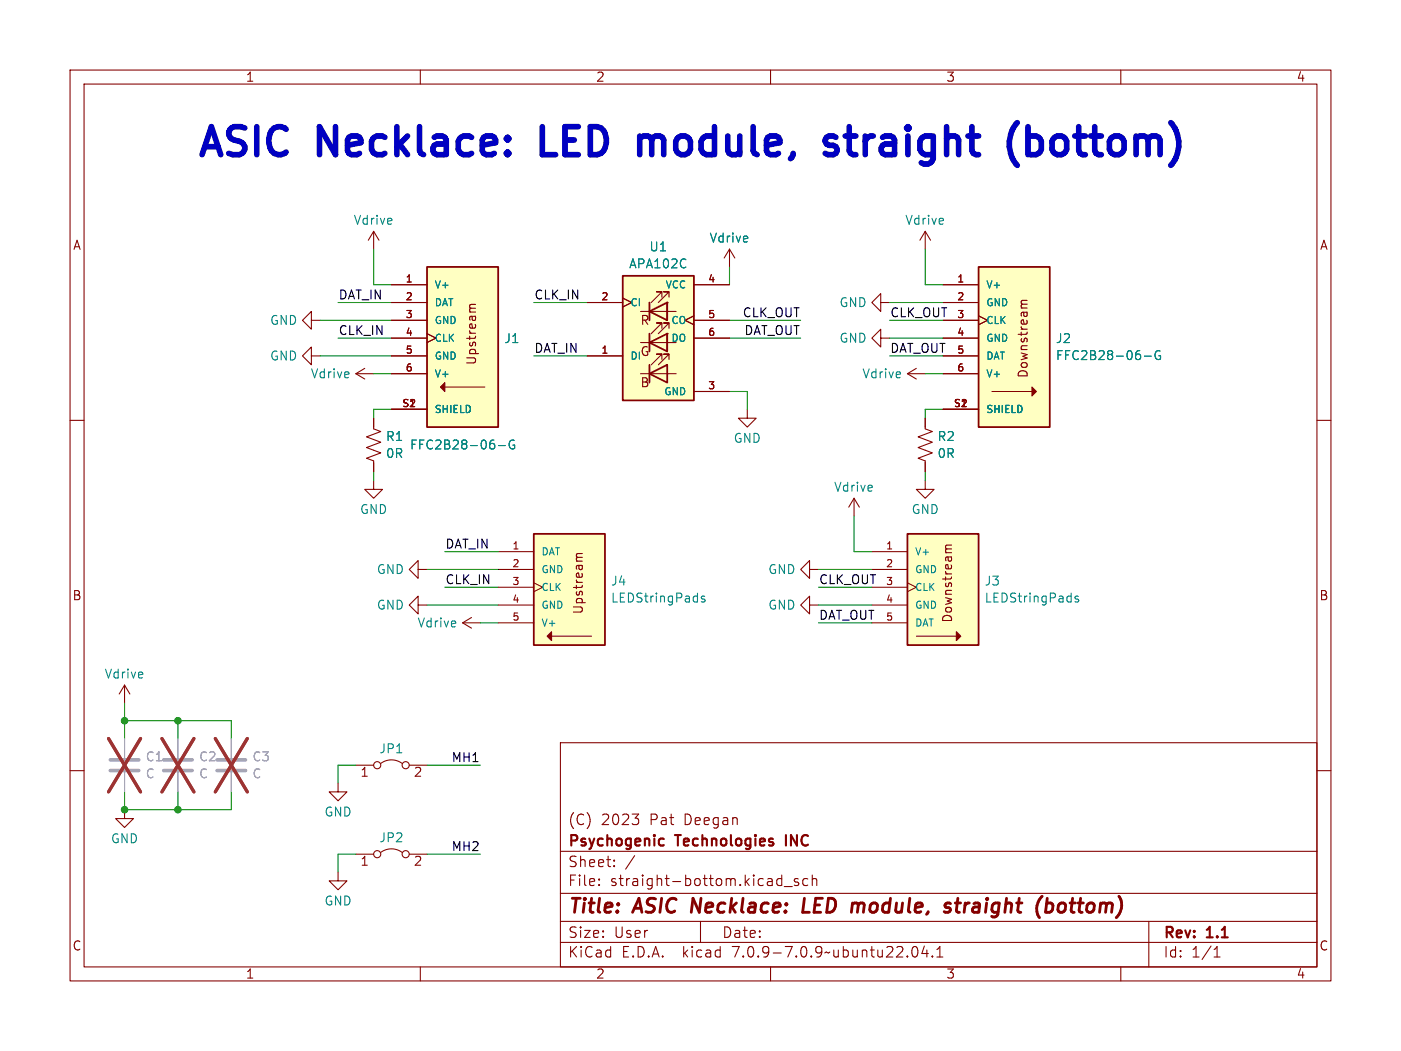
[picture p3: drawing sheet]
<svg xmlns="http://www.w3.org/2000/svg" width="200mm" height="150mm" viewBox="0 0 200 150" stroke-linecap="round" stroke-linejoin="round" font-family="sans-serif">
<g fill="none" stroke="#840000" stroke-width=".15">
<path d="M10 10h180v130h-180zM12 12h176v126h-176zM60 10v2M110 10v2M160 10v2M53.3 33l-.7 1.3M53.3 33v2.6M53.3 33l.8 1.3M104.1 35.6l-.7 1.2M104.1 35.6v2.5M104.1 35.6l.8 1.2M132.1 33l-.8 1.3"/>
<path d="M132.1 33v2.6M132.1 33l.7 1.3M10 60h2M44.4 45.7v-1.3l-1.2 1.3 1.2 1.3v-1.3h1.3M44.4 50.8v-1.3l-1.2 1.3 1.2 1.3v-1.3h1.3M50.8 53.3h2.5M50.8 53.3l1.3 .8M52.1 52.6l-1.3 .7M53.3 59.7v1.5l1.1 .4-2.1 .8 2.1 .7-2.1 .8 2.1 .7-2.1 .8 1 .4v1.5M55.9 53.3h5.1M55.9 58.4h5.1M55.9 40.6h5.1"/>
<path d="M55.9 43.2h5.1M55.9 45.7h5.1M55.9 48.3h5.1M55.9 50.8h5.1M61 47.6l1.2 .7-1.2 .6M63.5 55.2h5.7M83.8 43.2h5.1M83.8 50.8h5.1M88.9 42.5l1.3 .7-1.3 .6M91.4 53.3h5.1M91.4 48.9h5.1M91.4 44.4h5.1"/>
<path d="M92.7 47.6v2.6M92.7 43.2v2.5M94.5 51.3v-.8h-.8h.8l-1.5 1.6M94.5 46.9v-.8h-.8h.8l-1.5 1.5M94.5 42.4v-.7h-.8h.8l-1.5 1.5M95.2 47.6v2.6zM95.2 47.6h.1M95.2 43.2v2.5zM95.2 43.2h.1M95.5 51.3v-.8h-.8h.8l-1.5 1.6M95.5 46.9v-.8h-.8h.8l-1.5 1.5M95.5 42.4v-.7h-.8h.8l-1.5 1.5"/>
<path d="M99.1 45.1l-1.3 .6 1.3 .7M99.1 55.9h5M99.1 40.6h5M99.1 45.7h5M99.1 48.3h5M106.7 58.4v1.3h1.2l-1.2 1.3-1.3-1.3h1.3M125.7 48.3v-1.3l-1.2 1.3 1.2 1.2v-1.2h1.3M125.7 43.2v-1.3l-1.2 1.3 1.2 1.2v-1.2h1.3M129.5 53.3l1.3 .8M129.5 53.3h2.6M130.8 52.6l-1.3 .7M132.1 59.7v1.5l1 .4-2 .8 2 .7-2 .8 2 .7-2 .8 1 .4v1.5"/>
<path d="M134.6 53.3h5.1M134.6 58.4h5.1M134.6 40.6h5.1M134.6 43.2h5.1M134.6 45.7h5.1M134.6 48.3h5.1M134.6 50.8h5.1M139.7 45.1l1.3 .6-1.3 .7M141.6 55.9h5.7M188 60h2M53.3 68.6v1.2h1.3l-1.3 1.3-1.2-1.3h1.2M71.1 78.7h5.1"/>
<path d="M121.9 71.1l-.7 1.3M121.9 71.1v2.6M121.9 71.1l.8 1.3M124.5 78.7h5M132.1 68.6v1.2h1.2l-1.2 1.3-1.3-1.3h1.3M17.8 97.8l-.8 1.3M17.8 97.8v2.5M17.8 97.8l.7 1.3M59.7 86.4v-1.3l-1.3 1.3 1.3 1.2v-1.2h1.3M59.7 81.3v-1.3l-1.3 1.3 1.3 1.2v-1.2h1.3M66 88.9h2.6M66 88.9l1.3 .8"/>
<path d="M67.3 88.1l-1.3 .8M71.1 81.3h5.1M71.1 83.8h5.1M71.1 86.4h5.1M71.1 88.9h5.1M76.2 83.2l1.3 .6-1.3 .7M78.7 90.8h5.8M115.6 86.4v-1.3l-1.3 1.3 1.3 1.2v-1.2h1.2M115.6 81.3v-1.3l-1.3 1.3 1.3 1.2v-1.2h1.2M124.5 81.3h5M124.5 83.8h5M124.5 86.4h5"/>
<path d="M124.5 88.9h5M129.5 83.2l1.3 .6-1.3 .7M130.8 90.8h5.7M10 110h2M17.8 115.6v1.2h1.2l-1.2 1.3-1.3-1.3h1.3M48.3 111.8v1.2h1.2l-1.2 1.3-1.3-1.3h1.3M50.8 109.2h2.5M54.4 109a2.54 2.54 0 0 1 3 0M58.4 109.2h2.6M80 106h108v32h-108zM90.2 116.2h1l-.5 .6M91.1 116.9v.7"/>
<path d="M188 110h2M48.3 124.5v1.2h1.2l-1.2 1.3-1.3-1.3h1.3M50.8 121.9h2.5M54.4 121.7a2.54 2.54 0 0 1 3 0M58.4 121.9h2.6M60 138v2M80 134.5h108M80 131.5h108M80 127.5h108M80 121.5h108M85.5 126.3v.1M85.5 125.5v.1"/>
<path d="M87.7 123.6v.1M87.7 122.8v.1M90.6 122.1l-1.3 2M100 131.5v3M110 138v2M111.5 125.4l.1 .1M111.6 124.9v1.5M111.6 126.3l-.1 .1M112 126.5h1.1M114 125.5l-.4-.1-.2 .2 .1 .2 .5 .2v.3l-.2 .1-.4-.1M115.3 125.5l-.4-.1-.3 .3v.4l.1 .2 .2 .1 .4-.1M116 125.5a.37 .37 0 0 1 .6 .1v.8"/>
<path d="M116 124.9v1.5M130.3 135.2a.36 .36 0 0 1 .4-.1 .36 .36 0 0 1 .3 .3 .77 .77 0 0 1-.5 1.2 .91 .91 0 0 1-.2-1.4zM132 135l-.4 1.1h.9M132.3 135.6v1M133.1 136.5h.1l-.1 .1M133.1 136.5h-.1l.1 .1M133.1 136.5v.1M133.7 136.6h.9M133.7 135.5l.5-.4v1.5M160 138v2M164 131.5v6.5M173.3 136.6h.9"/>
<path d="M173.3 135.5l.4-.4v1.5"/>
<circle cx="53.8" cy="109.2" r=".51"/>
<circle cx="57.9" cy="109.2" r=".51"/>
<circle cx="53.8" cy="121.9" r=".51"/>
<circle cx="57.9" cy="121.9" r=".51"/>
</g>
<path d="M98.9 128.2l-.2 2M114.8 128.2l-.2 2h.9M122.8 128.9l.5 .1M135.4 129.6h.2l.1 .2-.2 .3M135.5 128.9l.2 .1M136.4 128.9h.7M136.7 128.2l-.2 1.7 .1 .2 .4 .1M149.4 129l.2-.1 .6 .1 .1 .3v.5a.66 .66 0 0 1-.9 .4M151.3 129l-.2 .3-.1 .5 .2 .3 .1 .1" fill="none" stroke="#840000" stroke-width=".4"/>
<path d="M94.3 119.7l.5 .1M112.2 119.2v1.5M94.8 120.6l-.5 .1" fill="none" stroke="#840000" stroke-width=".3"/>
<g fill="#ffffc2" stroke="#ffffc2" stroke-width=".14">
<path d="M139.7 38.1h10.2v22.9h-10.2z"/>
<path d="M129.5 76.2h10.2v15.9h-10.2z"/>
<path d="M76.2 76.2h10.2v15.9h-10.2z"/>
<path d="M88.9 39.4h10.2v17.7h-10.2z"/>
<path d="M61 38.1h10.1v22.9h-10.1z"/>
</g>
<path d="M61 38.1h10.1v22.9h-10.1zM88.9 39.4h10.2v17.7h-10.2zM139.7 38.1h10.2v22.9h-10.2zM92.7 53.3l2.5-1.2v2.5zM92.7 48.9l2.5-1.3v2.6zM92.7 44.4l2.5-1.2v2.5zM92.7 43.2v2.5M92.7 47.6v2.6M92.7 52.1v2.5M76.2 76.2h10.2v15.9h-10.2zM129.5 76.2h10.2v15.9h-10.2z" fill="none" stroke="#840000" stroke-width=".25"/>
<g fill="#840000" stroke="#840000" stroke-width=".15">
<path d="M147.3 55.2l.7 .7-.7 .6z"/>
<path d="M136.5 90.2l.7 .6-.7 .6z"/>
<path d="M78.7 90.2v1.2l-.6-.6z"/>
<path d="M63.5 54.6v1.3l-.6-.7z"/>
</g>
<path d="M67.2 44l-.1 .1M67.2 44h.7M67.9 43.5h-.8l-.1 .3 .2 .2M146 43.4l-.2 .2v.2M146 43.4h.6M146.6 42.9h-.8v.3l.2 .2M82.5 79.6h-.2M82.5 79.6h.6M83.1 79l-.8 .1v.3l.2 .2M135.2 78.3l-.2 .2v.2M135.2 78.3h.6M135.8 77.8l-.8 .1v.3l.2 .1" fill="none" stroke="#840000" stroke-width=".16"/>
<path d="M163.4 50.8h.9M165.6 50.1a.62 .62 0 0 0-.8 .5 .62 .62 0 0 0 .5 .7l.4-.1v-.4h-.3M71.2 63.6h.9M73.4 62.9a.62 .62 0 0 0-.8 .4 .62 .62 0 0 0 .5 .8l.4-.1v-.5h-.3M100.6 85.1h-.3l-.2 .2 .1 .1 .4 .2v.3h-.5M153.9 85.1h-.3l-.1 .2v.1l.4 .2v.3h-.4" fill="none" stroke="#008484" stroke-width=".15"/>
<path d="M15.7 110h4.1M15.7 108.5h4.1M23.4 110h4M23.4 108.5h4M31 110h4.1M31 108.5h4.1" fill="none" stroke="#a1a1a1" stroke-width=".51"/>
<path d="M17.8 105.4v2.8M17.8 110.2v2.8M25.4 105.4v2.8M25.4 110.2v2.8M33 105.4v2.8M33 110.2v2.8" fill="none" stroke="#a1a1a1" stroke-width=".15"/>
<path d="M15.5 105.4l4.6 7.6M20.1 105.4l-4.6 7.6M23.1 105.4l4.6 7.6M27.7 105.4l-4.6 7.6M30.7 105.4l4.6 7.6M35.3 105.4l-4.6 7.6" fill="none" stroke="#9d3333" stroke-width=".46"/>
<path d="M77.4 18.1v4h1.9M91.9 19.4h.6l.3 .2 .2 .4M93 20v2.1M93.2 19.6l-.2 .4M119.3 19.6l-.4-.2h-.5l-.4 .2-.2 .4 .2 .6 .4 .1h.5l.4 .2 .2 .4-.2 .6-.4 .2h-.7l-.4-.2M120.7 19.4h1.5M145.2 17.5l-.2 .2M146.8 19.6l.3-.2h.8l.4 .2 .4 .6v1.1l-.4 .6-.4 .2h-.8l-.3-.2M146.8 18.1v4M145 23.4l.2 .2" fill="none" stroke="#0000c2" stroke-width=".8"/>
<g fill="none" stroke="#008400" stroke-width=".15">
<path d="M53.3 35.6v5h2.6M104.1 38.1v2.5M132.1 35.6v5h2.5M45.7 50.8h10.2M45.7 45.7h10.2M48.3 48.3h7.6M48.3 43.2h7.6M53.3 53.3h2.6M55.9 58.4h-2.6v1.3M76.2 50.8h7.6M76.2 43.2h7.6M104.1 48.3h10.2"/>
<path d="M104.1 55.9h2.6v2.5M104.1 45.7h10.2M127 50.8h7.6M127 48.3h7.6M127 43.2h7.6M127 45.7h7.6M132.1 53.3h2.5M134.6 58.4h-2.5v1.3M53.3 67.3v1.3M63.5 78.7h7.6M121.9 73.7v5h2.6M132.1 67.3v1.3"/>
<path d="M61 81.3h10.1M61 86.4h10.1M63.5 83.8h7.6M68.6 88.9h2.5M116.8 81.3h7.7M116.8 88.9h7.7M116.8 86.4h7.7M116.8 83.8h7.7M17.8 113v2.6h15.2v-2.6M17.8 100.3v5.1M17.8 102.9h15.2v2.5M25.4 102.9v2.5"/>
<path d="M25.4 113v2.6M50.8 109.2h-2.5v2.6M61 109.2h7.6M50.8 121.9h-2.5v2.6M61 121.9h7.6"/>
</g>
<g fill="#008400" stroke="#008400" stroke-width=".15">
<circle cx="25.4" cy="102.9" r=".46"/>
<circle cx="25.4" cy="115.6" r=".46"/>
<circle cx="17.8" cy="115.6" r=".46"/>
<circle cx="17.8" cy="102.9" r=".46"/>
</g>
<g font-size="5.6" fill="#0000c2">
<text x="27.9" y="22.6">ASIC</text>
<text x="45.7" y="22.6">Necklace:</text>
<text x="79.1" y="22.6">LED</text>
<text x="94.6" y="22.6">module,</text>
<text x="122.9" y="22.6">straight</text>
<text x="150.6" y="22.6">(bottom)</text>
</g>
<g font-size="2.8" fill="#840000">
<text x="81" y="130.9">Title:</text>
<text x="90.7" y="130.9">ASIC</text>
<text x="99.6" y="130.9">Necklace:</text>
<text x="116.3" y="130.9">LED</text>
<text x="124" y="130.9">module,</text>
<text x="138.1" y="130.9">straight</text>
<text x="152" y="130.9">(bottom)</text>
</g>
<g font-size="2.1" fill="#840000">
<text x="81" y="118">(C)</text>
<text x="85.8" y="118">2023</text>
<text x="92.8" y="118">Pat</text>
<text x="97.8" y="118">Deegan</text>
<text x="81" y="124">Sheet:</text>
<text x="81" y="121.2">Psychogenic</text>
<text x="96.6" y="121.2">Technologies</text>
<text x="112.8" y="121.2">INC</text>
<text x="81" y="126.7">File:</text>
<text x="87.1" y="126.7">straight-bottom.kicad_sch</text>
<text x="81" y="136.9">KiCad</text>
<text x="81" y="134.1">Size:</text>
<text x="87.7" y="134.1">User</text>
<text x="88.7" y="136.9">E.D.A.</text>
<text x="97.6" y="136.9">kicad</text>
<text x="103" y="134.1">Date:</text>
<text x="104.8" y="136.9">7.0.9-7.0.9~ubuntu22.04.1</text>
<text x="166" y="134.3">Rev:</text>
<text x="166" y="136.9">Id:</text>
<text x="170.1" y="136.9">1/1</text>
<text x="172.4" y="134.3">1.1</text>
</g>
<g font-size="1.8" fill="#840000">
<text x="35" y="11.9">1</text>
<text x="85" y="11.9">2</text>
<text x="135" y="11.9">3</text>
<text x="185" y="11.9">4</text>
<text x="10.3" y="35.9">A</text>
<text x="188.3" y="35.9">A</text>
<text x="91.3" y="46.6">R</text>
<text x="68.2" y="52.2" transform="rotate(-90 68.2 52.2)">Upstream</text>
<text x="91.3" y="51">G</text>
<text x="91.3" y="55.5">B</text>
<text x="146.9" y="54.1" transform="rotate(-90 146.9 54.1)">Downstream</text>
<text x="10.3" y="85.9">B</text>
<text x="83.4" y="87.8" transform="rotate(-90 83.4 87.8)">Upstream</text>
<text x="136.1" y="89" transform="rotate(-90 136.1 89)">Downstream</text>
<text x="188.3" y="85.9">B</text>
<text x="51.4" y="111.2">1</text>
<text x="59" y="111.2">2</text>
<text x="51.4" y="123.9">1</text>
<text x="59" y="123.9">2</text>
<text x="10.3" y="135.9">C</text>
<text x="188.3" y="135.9">C</text>
<text x="35" y="139.9">1</text>
<text x="85" y="139.9">2</text>
<text x="135" y="139.9">3</text>
<text x="185" y="139.9">4</text>
</g>
<g font-size="1.8" fill="#008484">
<text x="50.4" y="32.3">Vdrive</text>
<text x="101.2" y="34.8">Vdrive</text>
<text x="129.1" y="32.3">Vdrive</text>
<text x="89.7" y="38.5">APA102C</text>
<text x="92.6" y="36.1">U1</text>
<text x="38.5" y="46.6">GND</text>
<text x="119.7" y="44">GND</text>
<text x="38.5" y="51.7">GND</text>
<text x="71.9" y="49.2">J1</text>
<text x="119.7" y="49.1">GND</text>
<text x="150.6" y="49.2">J2</text>
<text x="150.6" y="51.6">FFC2B28-06-G</text>
<text x="44.3" y="54.2">Vdrive</text>
<text x="123" y="54.2">Vdrive</text>
<text x="55" y="63.2">R1</text>
<text x="55" y="65.6">0R</text>
<text x="58.4" y="64.4">FFC2B28-06-G</text>
<text x="104.6" y="63.4">GND</text>
<text x="133.7" y="63.2">R2</text>
<text x="133.7" y="65.6">0R</text>
<text x="119" y="70.4">Vdrive</text>
<text x="51.3" y="73.6">GND</text>
<text x="130" y="73.6">GND</text>
<text x="53.7" y="82.1">GND</text>
<text x="87.1" y="83.8">J4</text>
<text x="109.6" y="82.1">GND</text>
<text x="140.5" y="83.8">J3</text>
<text x="53.7" y="87.2">GND</text>
<text x="59.5" y="89.8">Vdrive</text>
<text x="87.1" y="86.2">LEDStringPads</text>
<text x="109.6" y="87.2">GND</text>
<text x="140.5" y="86.2">LEDStringPads</text>
<text x="14.8" y="97.1">Vdrive</text>
<text x="54.1" y="107.7">JP1</text>
<text x="46.2" y="116.8">GND</text>
<text x="15.7" y="120.6">GND</text>
<text x="54.1" y="120.4">JP2</text>
<text x="46.2" y="129.5">GND</text>
</g>
<g font-size="1.8">
<text x="48.3" y="42.8">DAT_IN</text>
<text x="48.3" y="47.9">CLK_IN</text>
<text x="76.2" y="42.8">CLK_IN</text>
<text x="105.9" y="45.4">CLK_OUT</text>
<text x="106.2" y="47.9">DAT_OUT</text>
<text x="127" y="45.4">CLK_OUT</text>
<text x="76.2" y="50.5">DAT_IN</text>
<text x="127" y="50.5">DAT_OUT</text>
<text x="63.5" y="78.4">DAT_IN</text>
<text x="63.5" y="83.5">CLK_IN</text>
<text x="116.8" y="83.5">CLK_OUT</text>
<text x="116.8" y="88.6">DAT_OUT</text>
<text x="64.4" y="108.9">MH1</text>
<text x="64.4" y="121.6">MH2</text>
</g>
<g font-size="1.8" fill="#a1a1a1">
<text x="20.7" y="108.9">C1</text>
<text x="20.7" y="111.3">C</text>
<text x="28.3" y="108.9">C2</text>
<text x="28.3" y="111.3">C</text>
<text x="36" y="108.9">C3</text>
<text x="36" y="111.3">C</text>
</g>
<g font-size="1.4" fill="#840000">
<text x="57.8" y="40.4">1</text>
<text x="101" y="40.4">4</text>
<text x="136.5" y="40.4">1</text>
<text x="57.8" y="42.9">2</text>
<text x="57.8" y="45.5">3</text>
<text x="85.7" y="42.9">2</text>
<text x="101" y="45.5">5</text>
<text x="136.5" y="42.9">2</text>
<text x="136.5" y="45.5">3</text>
<text x="57.8" y="48">4</text>
<text x="57.8" y="50.5">5</text>
<text x="57.8" y="53.1">6</text>
<text x="85.7" y="50.5">1</text>
<text x="101" y="48">6</text>
<text x="136.5" y="48">4</text>
<text x="136.5" y="50.5">5</text>
<text x="136.5" y="53.1">6</text>
<text x="57.3" y="58.2">S1</text>
<text x="58.3" y="58.2">2</text>
<text x="101" y="55.6">3</text>
<text x="136.1" y="58.2">S1</text>
<text x="137" y="58.2">2</text>
<text x="73" y="78.5">1</text>
<text x="73" y="81">2</text>
<text x="73" y="83.6">3</text>
<text x="126.4" y="78.5">1</text>
<text x="126.4" y="81">2</text>
<text x="126.4" y="83.6">3</text>
<text x="73" y="86.1">4</text>
<text x="73" y="88.6">5</text>
<text x="126.4" y="86.1">4</text>
<text x="126.4" y="88.6">5</text>
</g>
<g font-size="1.4" fill="#008484">
<text x="62" y="41.4">V+</text>
<text x="94.9" y="41.4">VCC</text>
<text x="140.7" y="41.4">V+</text>
<text x="62" y="43.9">DAT</text>
<text x="62" y="46.5">GND</text>
<text x="89.9" y="43.9">CI</text>
<text x="95.7" y="46.5">CO</text>
<text x="140.7" y="43.9">GND</text>
<text x="140.7" y="46.5">CLK</text>
<text x="62" y="49">CLK</text>
<text x="62" y="51.5">GND</text>
<text x="89.9" y="51.5">DI</text>
<text x="95.7" y="49">DO</text>
<text x="140.7" y="49">GND</text>
<text x="140.7" y="51.5">DAT</text>
<text x="62" y="59.2">SHIELD</text>
<text x="62" y="54.1">V+</text>
<text x="94.7" y="56.6">GND</text>
<text x="140.7" y="59.2">SHIELD</text>
<text x="140.7" y="54.1">V+</text>
<text x="77.2" y="79.5">DAT</text>
<text x="77.2" y="82">GND</text>
<text x="130.6" y="79.5">V+</text>
<text x="130.6" y="82">GND</text>
<text x="77.2" y="84.6">CLK</text>
<text x="77.2" y="87.1">GND</text>
<text x="77.2" y="89.6">V+</text>
<text x="130.6" y="84.6">CLK</text>
<text x="130.6" y="87.1">GND</text>
<text x="130.6" y="89.6">DAT</text>
</g>
</svg>
